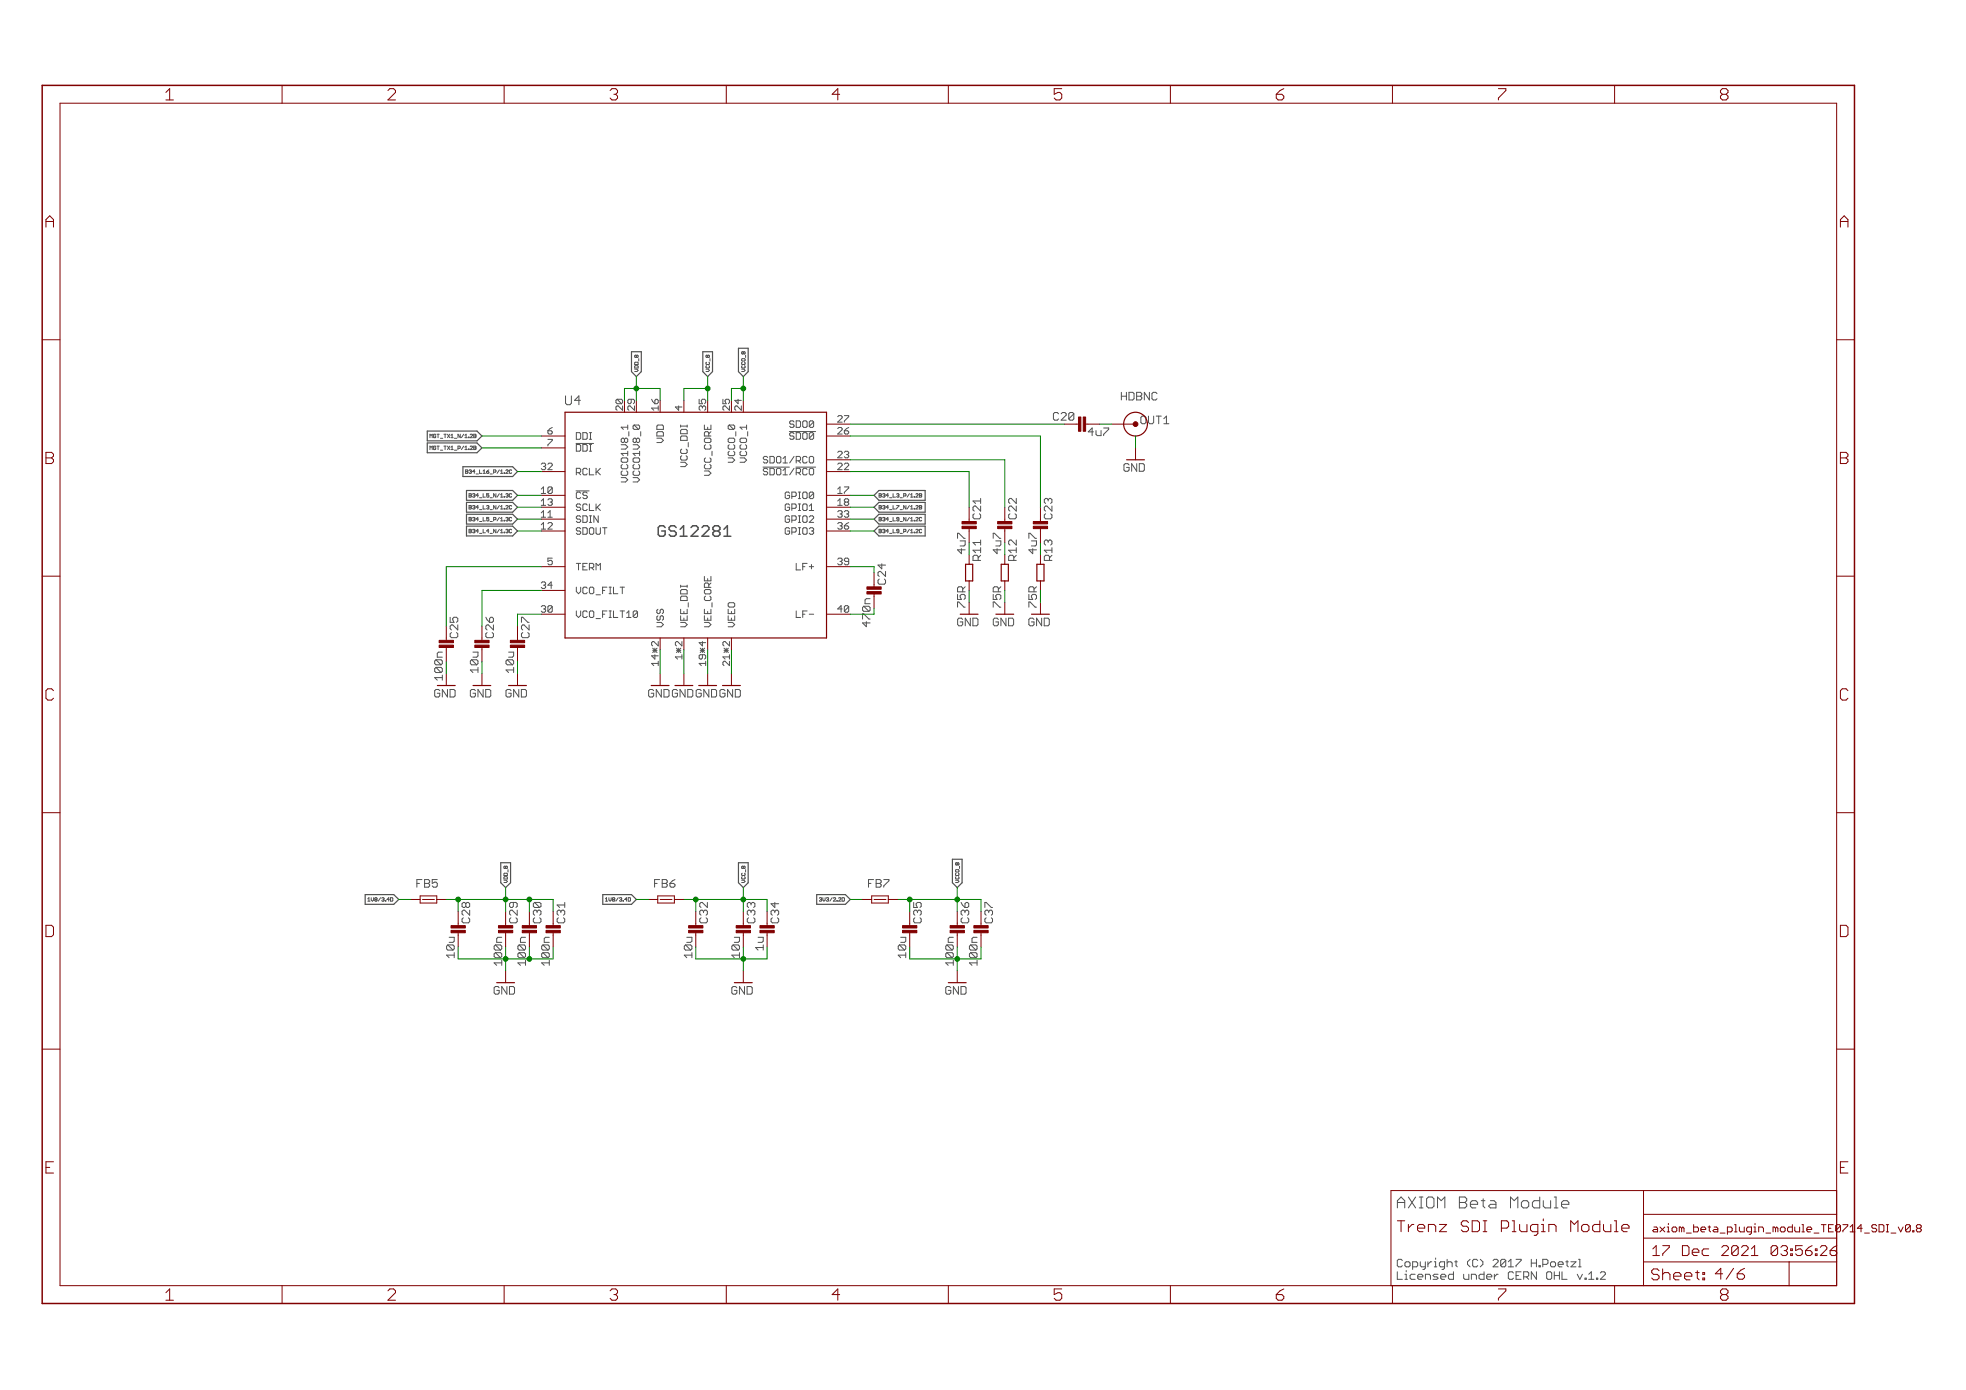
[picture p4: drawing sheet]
<svg xmlns="http://www.w3.org/2000/svg" width="420mm" height="297mm" viewBox="0 0 420 297" stroke-linecap="round" stroke-linejoin="round" font-family="sans-serif">
<g fill="none" stroke="#505050" stroke-width=".21">
<path d="M135.6 77.5l.6-.1 .2 .5h-.8zM135.6 78.9h.5l.3 .2-.3 .3h-.5M135.6 78.3l.6-.2 .2 .5h-.8zM136 76l.1-.1 .3 .1-.2 .4-.2-.1M136 76l-.1-.1-.3 .1 .2 .4 .2-.1M136 76v.3M136.5 76.6v.6M150.9 78.9h.5l.2 .2-.2 .3h-.5M151 78.1l-.1 .2 .1 .3 .6-.1-.1-.4M151 77.4l-.1 .1 .1 .4h.5l.1-.1-.1-.4M151.2 76l-.1-.1-.2 .1 .1 .4 .2-.1M151.2 76l.2-.1 .2 .1-.1 .4-.3-.1"/>
<path d="M151.2 76v.3M151.7 76.6v.6M158.5 76.8l.6-.2 .1 .4-.6 .2zM158.5 78.9h.5l.2 .2-.2 .3h-.5M158.6 77.4l-.1 .1 .1 .4h.5l.1-.1-.1-.4M158.6 78.1l-.1 .2 .1 .3 .6-.1-.1-.4M158.9 75.3h-.4l.1 .3 .3-.1M158.9 75.3h.3l-.1 .3-.2-.1M158.9 75.3v.2M159.3 75.9v.5M91.9 93.5v-.7l.2 .2 .3-.2v.7M91.9 96.1v-.8l.2 .3 .3-.3v.8"/>
<path d="M93.1 92.9l-.1-.1-.4 .1 .2 .6 .3-.1v-.2h-.2M93.1 95.5l-.1-.2-.4 .2 .2 .6 .3-.2v-.2h-.2M93.4 92.8h.5M93.4 95.3h.5M115.7 99.2l.2-.2h.5l.2 .2-.2 .5M116.1 99.7h.3M116.4 99.7l.2 .2-.2 .5h-.5l-.2-.3M117.1 93.9h.9M117.1 92.1v.4l.2 .3h.5l.2-.3M117.1 92.1h.7l.2 .2M118 91.4l-.9 .7M118 94.1l-.9 1v.2"/>
<path d="M120.9 84.6v1.6l.3 .3h.6M123.1 94.8h3.8M124.1 92.7l-.2-.2h-.7v1.4h.7l.2-.3M124.1 95.2l-.2-.2h-.7v1.4h.7l.2-.2M131.6 85.6l.3-.3 .9 1h-.9l-.3-.3zM131.9 87.7l-.3-.3v-.4l.3-.3h.2l1 1M131.9 85.3h.9M132.8 96h.9M132.8 95h.9M133 99.3l-.2 .2v.4l.2 .3h.9M133.5 93.9l-.3-.3-.4 .3v.4l.2 .3 .5-.3M133.9 97.9h-.9l-.2 .2v.5l.2 .2h.9"/>
<path d="M134.2 91.3h-1.4l.4 .5M134.2 96.9h-1.4l.4 .5M134.6 86.7l1 1M139.3 85.3l.7 1M140.4 94.6h.9M140.4 93.6h.9M140.7 87.2h-1.4l.4 .5M141.5 92.2h-.9l-.2 .3v.7h1.4M141.5 90.8h-.9l-.2 .3v.7h1.4M145.5 90.8v.5M145.5 99.7h.9M145.5 98.8h.9"/>
<path d="M145.5 91.1h1.4M145.7 96l-.2 .2v.5l.2 .2h.9M145.7 97.4l-.2 .2v.5l.2 .2h.9M145.7 87h-1.4l.7 .7M146.6 93.2h-.9l-.2 .2v.7h1.4M146.6 91.8h-.9l-.2 .2v.7h1.4M149.4 85.3v1h.7l-.2-.5 .2-.5M150.1 87l-.2-.3-.5 .3v.4l.2 .3M150.5 90.8v1h1.4M150.8 97.9l-.3 .2v.5l.3 .2h.9M150.8 95l-.3 .3v.4l.3 .3h.9M150.8 99.3l-.3 .2v.4l.3 .3h.9"/>
<path d="M151.2 92.2h-.4l-.3 .3v.7h1.4M151.7 93.6h-.9l-.3 .3v.4l.3 .3h.9M154.5 85.3v1h.7l-.2-.5 .2-.5M154.7 87.7l-.2-.3v-.4l.2-.3h.3l.9 1M155.6 97.9h.9M155.6 98.8h.9M155.9 90.8l.9 1h-.9l-.3-.3v-.4zM155.9 90.8h.9M155.9 95l-.3 .3v.4l.3 .3h.9M155.9 96.4l-.3 .3v.4l.3 .3h.9M156.8 93.6h-.9l-.3 .3v.4l.3 .3h.9M157 85.6h1.4"/>
<path d="M157.5 86.7l.9 1M163.1 99.8h5.6M163.1 98.7l.3 .2h.4M163.8 97.5h-.4l-.3 .3 .3 .4h.4M168.7 92.2h5.6M168.8 93.6l.2 .3h.5M168.8 91.1l.2 .2h.5M169.5 92.5h-.5l-.2 .2v.2l.2 .3h.5M169.5 89.9h-.5l-.2 .3 .2 .4h.5M170.1 99.8h4.2M179 91.6l.3-.2h.4l.3 .2M179 89l.3-.2h.4l.3 .2"/>
<path d="M179 99.2l.3-.2h.4l.3 .2M179 96.7l.3-.3h.4l.3 .3M180 91.8l-1 1h1M180 89.3l-1 .9h1M180 96.9l-1 .9h1M180 99.4l-1 1h1M226 88.2h-.6l-.3 .2v1.1l.3 .3h.6M233.4 91.5l-.8 .8h1.1M240.7 99.9h.6M241 99.1h-.5l-.3 .3v1l.3 .3h.5M244.6 88.9h-.5l-.3 .3v1.1l.3 .3h.5M99.5 100.8h.4"/>
<path d="M99.5 100.4l.5 .1-.1 .7h-.4zM100.2 100.5l.4-.1v.4M100.2 113.5h.4M100.2 105.9h.4M100.2 108.4h.4M100.2 110.9h.4M100.2 105.5l.5 .1-.1 .6h-.4zM100.2 108l.5 .2-.1 .6h-.4zM100.2 110.6l.5 .1-.1 .6h-.4zM100.2 113.1l.5 .1-.1 .7h-.4zM100.5 100.8h.1M100.6 100.8v.4l-.4-.2"/>
<path d="M101 108.2l.4-.2 .1 .2-.1 .2M101 105.6l.4-.1 .1 .1-.1 .3M101 110.7l.4-.1 .1 .1-.1 .2M101 113.2l.4-.1 .1 .1-.1 .3M101.2 113.5h.2M101.2 105.9h.2M101.2 108.4h.2M101.2 110.9h.2M101.4 105.9l.1 .1-.1 .2-.4-.1M101.4 108.4l.1 .1-.1 .3-.4-.2M101.4 110.9l.1 .2-.1 .2-.4-.1M101.4 113.5l.1 .1-.1 .3-.4-.2"/>
<path d="M101.5 100.8h-.5l.4-.4v.8M102.2 113.5h-.5l.4-.4v.8M102.2 105.9h-.5l.4-.4v.7M102.2 108.4h-.5l.4-.4v.8M102.2 110.9h-.5l.4-.3v.7M115.7 104.5l.4-.4v1.4M115.7 107.1l.4-.5v1.4M115.7 109.6l.4-.5v1.4M115.7 112.1l.4-.4v1.4M115.7 105.5h.9M115.7 113.1h.9M115.7 108h.9"/>
<path d="M115.7 110.5h.9M118 119.3h-.9v.7l.5-.3 .4 .3M123.1 104.9h2.8M123.2 113.9l.2 .3h.5l.2-.3M123.2 108.9l.2 .2h.5l.2-.2M123.2 111.4l.2 .2h.5l.2-.2M123.6 101l.5 .5M124.1 100.3l-.2-.2h-.7v1.4M124.1 105.4l-.2-.2h-.5l-.2 .2v.9l.2 .3h.5l.2-.3M124.1 107.9l-.2-.2h-.5l-.2 .2 .2 .5h.5l.2 .2M124.1 110.5l-.2-.3h-.5l-.2 .3 .2 .4h.5l.2 .3M124.1 113l-.2-.2h-.5l-.2 .2 .2 .5h.5l.2 .2"/>
<path d="M124.1 100.8l-.2 .2h-.7M132.8 103h.9M132.8 102.1h.9M133 100.6l-.2 .3v.4l.2 .3h.9M150.5 101.6h1M150.5 100.6h1M163.1 101.2l.3 .3h.4M163.8 100.1h-.4l-.3 .2 .3 .5h.4M168.3 113.5h.4M168.3 105.9h.4M168.3 108.4h.4M168.3 110.9h.4"/>
<path d="M168.7 113l-.2-.2h-.5l-.2 .2v.9l.2 .3h.5l.2-.3M168.7 105.4l-.2-.2h-.5l-.2 .2v.9l.2 .3h.5l.2-.3M168.7 107.9l-.2-.2h-.5l-.2 .2v1l.2 .2h.5l.2-.2M168.7 110.5l-.2-.3h-.5l-.2 .3v.9l.2 .2h.5l.2-.2M179 105.5h1M179 111.9l.3-.2h.4l.3 .2M179 112.8l.3 .3h.4l.3-.3M179 104.5l.5-.4v1.4M179 107.1l.5-.5v1.4M179 108h1M179 109.4l.3-.3h.4l.3 .3M179 110.3l.3 .2h.4l.3-.2"/>
<path d="M179 119.5l.3-.2h.4l.3 .2M179.5 112.4h.2M179.5 109.8h.2M179.5 120h.2M179.7 112.4l.3 .2M179.7 109.8l.3 .3M179.7 120l.3 .2M180 112.1l-.3 .3M180 109.6l-.3 .2M180 119.7l-.3 .3M187.9 113.1l.5 .1-.2 .7h-.3zM187.9 113.5h.3"/>
<path d="M187.9 105.9h.3M187.9 108.4h.3M187.9 110.9h.3M187.9 105.5l.5 .1-.2 .6h-.3zM187.9 108l.5 .2-.2 .6h-.3zM187.9 110.6l.5 .1-.2 .6h-.3zM188.6 113.2l.1-.1 .4 .1M188.6 110.7l.1-.1 .4 .1M188.6 105.6l.1-.1 .4 .1M188.6 106.1l.1 .1 .4-.1M188.6 108.2l.1-.2 .4 .2M188.6 108.6l.1 .2 .4-.2"/>
<path d="M188.6 111.2l.1 .1 .4-.1M188.6 113.7l.1 .2 .4-.2M188.9 113.5h.1M188.9 105.9h.1M188.9 108.4h.1M188.9 110.9h.1M189 105.9l.1 .1M189 108.4l.1 .1M189 110.9l.1 .2M189 113.5l.1 .1M189.1 105.7l-.1 .2M189.1 108.3l-.1 .1"/>
<path d="M189.1 110.8l-.1 .1M189.1 113.4l-.1 .1M204.6 115v-1h.3l1.1 1M206.3 117.5h-1.7l.9 .8M207.9 118.9v.9h1.7M207.9 117.6h1.7M207.9 115.9h1.7M208.2 109.8l-.3 .2v.6l.3 .3h1.1M208.5 108.1h-.3l-.3 .3v.6l.3 .2M209.6 107.1h-1.7l.6 .5M212.3 115v-1h.2l1.1 1M213.9 117.5h-1.6l.8 .8"/>
<path d="M215.6 118.9v.9h1.6M215.6 117.6h1.6M215.8 109.8l-.2 .2v.6l.2 .3h1.1M216.1 106.5h-.3l-.2 .3v.5l.2 .3M216.1 108.1h-.3l-.2 .3v.6l.2 .2M219.9 115v-1h.3l1 1M221.5 117.5h-1.6l.8 .8M223.2 118.9v.9h1.6M223.2 117.6h1.6M223.5 109.8l-.3 .2v.6l.3 .3h1M223.7 106.5h-.2l-.3 .3v.5l.3 .3M223.7 108.1h-.2l-.3 .3v.6l.3 .2"/>
<path d="M96.2 131.9v1.1h.8M96.5 135.2l-.3 .2v.6l.3 .3h1.1M96.8 133.5h-.3l-.3 .3v.5l.3 .3M103.8 131.9l.8 1.1M104.1 135.2l-.3 .2v.6l.3 .3h1.1M104.4 133.5h-.3l-.3 .3v.5l.3 .3M111.4 133v-1.1h.3l1.1 1.1M111.7 135.2l-.3 .2v.6l.3 .3h1.1M112 133.5h-.3l-.3 .3v.5l.3 .3M115.7 129.7l.2-.3h.5l.2 .3-.2 .4M115.7 124.6l.2-.2h.5l.2 .2-.2 .5M116.1 130.1h.3"/>
<path d="M116.1 125.1h.3M116.4 125.1l.2 .2-.2 .5h-.5l-.2-.3M116.4 130.1l.2 .3-.2 .4h-.5l-.2-.2M117.1 120.5l.2 .2h.5l.2-.2M123.2 125.5v.9l.4 .5 .5-.5M123.2 130.6v.9l.4 .5 .5-.5M123.2 120.4h.9M123.6 120.4v1.4M139.5 138l-.2-.2v-.5l.2-.2h.2l1 .9M139.5 138.5l.9 .9M139.5 139h.9M140.4 133.9h.9"/>
<path d="M140.4 133h.9M140.4 138.5l-.9 .9M140.6 130.2l-.2 .2v.5l.2 .2 .5-.2M140.6 131.6l-.2 .2v.5l.2 .2 .5-.2M144.6 139h.9M144.6 138l-.3-.2v-.5l.3-.2h.2l.9 .9M144.6 138.5l.9 .9M145.5 133.9h.9M145.5 133h.9M145.5 131.6v.9h1.4M145.5 130.2v.9h1.4M145.5 125.1v.4"/>
<path d="M145.5 125.3h1.4M145.5 138.5l-.9 .9M146.6 126h-.9l-.2 .2v.7h1.4M146.6 127.4h-.9l-.2 .2v.7h1.4M149.6 139h1M149.6 138.5l1 .9M150.5 133.9h1M150.5 133h1M150.5 131.6v.9h1.4M150.5 130.2v.9h1.4M150.5 123.2v.9h1.4M150.6 139.9h-1l-.2 .2v.5l.2 .2 .5-.2"/>
<path d="M150.6 138.5l-1 .9M150.8 127.4l-.3 .2v.5l.3 .2h.9M150.8 137.3h-1.4l.7 .7M151.2 124.6h-.4l-.3 .2v.7h1.4M151.7 126h-.9l-.3 .2v.5l.3 .2h.9M154.7 139h1M154.7 138l-.2-.2v-.5l.2-.2h.3l.9 .9M154.7 138.5l1 .9M155.6 133.9h.9M155.6 133h.9M155.6 131.6v.9h1.4M155.6 130.2v.9h1.4"/>
<path d="M155.7 138.5l-1 .9M156.8 128.8h-.9l-.3 .2v.5l.3 .2h.9M170.2 120.4v1.4h.9M170.2 130.6v1.4h.9M171.6 131.3h.4M172.5 130.6h-.9v1.4M173 131.3h.9M179 120.5l.3 .2h.4l.3-.2M180 130.1h-1l.7-.7v1.4M184.3 132.3v-1.1h.3l1.1 1.1M184.6 129.6l1.1 1h-1.1l-.3-.2v-.6zM184.6 129.6h1.1"/>
<path d="M185.9 133.1h-1.6l.8 .8M187.9 123.7l-.3 .3v.6l.3 .2h1.1M188.2 122.1h-.3l-.3 .3v.5l.3 .3M189.3 120.8h-1.7l.8 .8M204.6 127v1.1h.9M204.6 129.8v-1.1h.3l1.1 1.1M205.2 132.9h.5M205.5 125.4h-.6l-.3 .3v.8h1.7M205.5 132.1h-.6l-.2 .3v1.1l.2 .2h.6M212.3 129.8v-1.1h.2l1.1 1.1M212.3 127v1.1h.8M212.5 132.1h.6"/>
<path d="M212.5 133.7h.6M212.8 132.9h.6M213.1 125.4h-.6l-.2 .3v.8h1.6M219.9 129.8v-1.1h.3l1 1.1M219.9 127v1.1h.8M220.2 132.1h.5M220.2 133.7h.5M220.4 132.9h.6M220.7 125.4h-.5l-.3 .3v.8h1.6M92.9 141.3l.3-.3 1.1 1.1h-1.1l-.3-.3zM92.9 142.9l.3-.3 1.1 1.1h-1.1l-.3-.3zM93.2 141h1.1"/>
<path d="M93.2 142.6h1.1M93.5 148.1h.5M93.7 147.3h-.5l-.3 .3v1.1l.3 .2h.5M94.5 144.8h-1.6l.6 .6M100.5 141.3l.3-.3 1.1 1.1h-1.1l-.3-.3zM100.5 148.7l.3 .2h.5M100.8 141h1.1M101.1 148.1h.5M101.3 147.3h-.5l-.3 .3M102.2 143.2h-1.7l.6 .5M108.1 141.3l.3-.3 1.1 1.1h-1.1l-.3-.3zM108.1 148.7l.3 .2h.6"/>
<path d="M108.4 141h1.1M108.7 148.1h.5M109 147.3h-.6l-.3 .3M109.8 143.2h-1.7l.6 .5M139.2 148.1h.5M139.4 147.3h-.5l-.3 .3v1.1l.3 .2h.5M140.7 141.8h-1.4l.4 .4M140.7 140.1h-1.4l.7 .7M145.7 140.4h-1.4l.5 .4M150.8 141.8h-1.4l.5 .4M154.7 142.2l-.2-.2v-.5l.2-.2h.3l.9 .9M155.9 140.4h-1.4l.5 .4"/>
<path d="M78.6 192.6h.5M78.6 192.1l.2-.3v.8M79.3 191.8v.5l.3 .3 .2-.3v-.5M80.2 191.8l-.1 .2 .1 .6M89.1 188.8h.5M90.2 188h-1.1v1.6M99 196.1l-.3 .3v.5l.3 .3h1.1M99.3 194.5h-.3l-.3 .3v.5l.3 .3M99.3 192.8h-.3l-.3 .3v.6l.3 .2h.3M107.7 187.5l.6-.2 .1 .5h-.7zM107.7 188.1h.5l.2 .2-.2 .3h-.5M107.7 186.7l.6-.1 .1 .5h-.7z"/>
<path d="M108.1 185.2l.1-.1 .2 .1-.1 .4-.2-.1M108.1 185.2l-.2-.1-.2 .1 .1 .4 .3-.1M108.1 185.2v.3M108.6 185.8v.6M109.2 196.1l-.3 .3v.5l.3 .3h1.1M109.5 194.5h-.3l-.3 .3v.5l.3 .3M110.3 192.8h-1.1l-.3 .3v.6l.3 .2h.3M114 193.1l.3-.3 1 1.1h-1l-.3-.2zM114.3 196.1l-.3 .3v.5l.3 .3h1M114.3 192.8h1M114.5 194.5h-.2l-.3 .3v.5l.3 .3M119.3 196.1l-.2 .3v.5l.2 .3h1.1"/>
<path d="M119.6 194.5h-.3l-.2 .3v.5l.2 .3M120.7 193.4h-1.6l.5 .5M129.4 192.6h.5M129.4 192.1l.2-.3v.8M130.1 191.8v.5l.3 .3 .2-.3v-.5M131 191.8l-.1 .2 .1 .6M139.9 188.8h.5M141 188h-1.1v1.6M149.8 196.1l-.3 .3v.5l.3 .3h1.1M150.1 194.5h-.3l-.3 .3v.5l.3 .3M150.1 192.8h-.3l-.3 .3v.6l.3 .2M158.5 188.1h.5l.2 .2-.2 .3h-.5"/>
<path d="M158.6 187.3l-.1 .2 .1 .3 .6-.1-.1-.4M158.6 186.6l-.1 .1 .1 .4h.5l.1-.1-.1-.4M158.9 185.2l-.2-.1-.2 .1 .1 .4 .3-.1M158.9 185.2l.1-.1 .2 .1-.1 .4-.2-.1M158.9 185.2v.3M159.3 185.8v.6M160 196.1l-.3 .3v.5l.3 .3h1.1M160.2 194.5h-.2l-.3 .3v.5l.3 .3M160.2 192.8h-.2l-.3 .3v.6l.3 .2M165.1 196.1l-.3 .3v.5l.3 .3h1M165.3 194.5h-.2l-.3 .3v.5l.3 .3M166.4 193.1h-1.6l.8 .8"/>
<path d="M175.1 192l.4-.2 .1 .2-.1 .2M175.3 192.2h.2M175.5 192.2l.1 .1-.1 .3-.4-.2M175.9 191.8v.5l.2 .3 .2-.3v-.5M176.6 192.4l.1 .2M176.7 191.8l-.1 .2M185.6 188.8h.5M186.7 188h-1.1v1.6M195.3 192.8v1.1h.8M195.5 196.1l-.2 .3v.5l.2 .3h1.1M195.8 194.5h-.3l-.2 .3v.5l.2 .3M204.2 188.1h.5l.2 .2-.2 .3h-.5"/>
<path d="M204.3 187.3v.5h.5v-.5M204.3 186.6v.5h.5v-.5M204.3 185.8h.5l.1 .4-.6 .2zM204.6 184.5l-.2-.1-.2 .1 .1 .3 .3-.1M204.6 184.5l.1-.1 .2 .1-.1 .3-.2-.1M204.6 184.5v.2M205.1 185.1v.5M205.4 192.8l.3 .6 .5 .5M205.7 196.1l-.3 .3v.5l.3 .3h1.1M206 194.5h-.3l-.3 .3v.5l.3 .3M210.5 193.9v-1.1h.3l1.1 1.1M210.8 196.1l-.3 .3v.5l.3 .3h1.1"/>
<path d="M211 194.5h-.2l-.3 .3v.5l.3 .3M95.4 202.2l.3-.3 1.1 1.1h-1.1l-.3-.2zM95.7 201.9h1.1M97.1 204.1h-1.7l.6 .6M105.6 203.9l.3-.3 1.1 1.1h-1.1l-.3-.3zM105.6 202.2l.3-.3 1.1 1.1h-1.1l-.3-.2zM105.9 203.6h1.1M105.9 201.9h1.1M106.2 211.6h.5M106.4 210.8h-.5l-.3 .3v1.1l.3 .2h.5M107.2 205.8h-1.6l.6 .5M110.7 203.9l.3-.3 1 1.1h-1l-.3-.3z"/>
<path d="M110.7 202.2l.3-.3 1 1.1h-1l-.3-.2zM111 203.6h1M111 201.9h1M112.3 205.8h-1.6l.5 .5M115.8 203.9l.2-.3 1.1 1.1h-1.1l-.2-.3zM115.8 202.2l.2-.3 1.1 1.1h-1.1l-.2-.2zM116 203.6h1.1M116 201.9h1.1M117.4 205.8h-1.6l.5 .5M146.2 202.2l.3-.3 1.1 1.1h-1.1l-.3-.2zM146.5 201.9h1.1M147.9 204.1h-1.7l.6 .6"/>
<path d="M156.4 202.2l.3-.3 1.1 1.1h-1.1l-.3-.2zM156.7 201.9h1.1M156.9 211.6h.6M157.2 210.8h-.5l-.3 .3v1.1l.3 .2h.5M158 204.1h-1.6l.5 .6M163.1 202.5h-1.6l.5 .5M192.2 201.9l1.1 1.1h-1.1l-.2-.2v-.6zM192.2 201.9h1.1M193.6 204.1h-1.6l.5 .6M202.4 203.6l1.1 1.1h-1.1l-.3-.3v-.5zM202.4 201.9l1.1 1.1h-1.1l-.3-.2v-.6zM202.4 203.6h1.1"/>
<path d="M202.4 201.9h1.1M202.6 211.6h.6M202.9 210.8h-.5l-.3 .3v1.1l.3 .2h.5M203.7 205.8h-1.6l.5 .5M207.2 202.2l.3-.3 1.1 1.1h-1.1l-.3-.2zM207.5 203.6l1.1 1.1h-1.1l-.3-.3v-.5zM207.5 203.6h1.1M207.5 201.9h1.1M208.8 205.8h-1.6l.5 .5M298.6 257h1.6M299.4 255.8l-.8 .8v1.5M298.6 271.8v1.6h1.1"/>
<path d="M299.4 269.1h-.5l-.3 .3v1.1l.3 .2h.5M335.7 269.6h1.1l-1.1 1.1M337.4 269.1h.2v1.6M341.2 273.1h.3v.3h-.3zM342 272l.3-.2h.5l.3 .2v.3l-1.1 1.1h1.1"/>
</g>
<path d="M141 112.4l-.3 .3v1.5l.3 .4" fill="none" stroke="#505050" stroke-width=".32"/>
<g fill="none" stroke="#505050" stroke-width=".25">
<path d="M135 75.2h2.1v4.2l-1.1 1.1-1-1.1zM150.2 75.2h2.1v4.2l-1.1 1.1-1-1.1zM157.8 74.4h2.1v5l-1 1.1-1.1-1.1zM103 93.2l-1.1-1.1h-10.6v2.1h10.6M103 95.7l-1.1-1h-10.6v2.1h10.6M110.6 105.9l-1-1.1h-9.9v2.1h9.9M110.6 108.4l-1-1h-9.9v2.1h9.9M110.6 110.9l-1-1h-9.9v2.1h9.9M110.6 113.5l-1-1.1h-9.9v2.1h9.9M110.6 100.8l-1-1.1h-10.7v2.1h10.7M186.8 105.9l1-1.1h9.9v2.1h-9.9zM186.8 108.4l1-1h9.9v2.1h-9.9z"/>
<path d="M186.8 110.9l1-1h9.9v2.1h-9.9zM186.8 113.5l1-1.1h9.9v2.1h-9.9zM78 191.2h6.2l1 1-1 1.1h-6.2zM107 184.4h2.1v4.2l-1 1.1-1.1-1.1zM128.8 191.2h6.2l1 1-1 1.1h-6.2zM157.8 184.4h2.1v4.2l-1 1.1-1.1-1.1zM174.5 191.2h6.2l1 1-1 1.1h-6.2zM203.5 183.6h2.1v5l-1 1.1-1.1-1.1z"/>
</g>
<g fill="none" stroke="#800000" stroke-width=".21">
<path d="M36.3 18.9l-.8 .8M60.3 18.2v3.9M84.1 18.9h-.8l-.4 .4M84.5 19.7l-1.6 1.7h1.6M107.7 18.2v3.9M131.6 18.9h-.8l-.4 .4M155.2 18.2v3.9M179 18.9l-1.2 1.3h1.7M202.7 18.2v3.9M226.9 18.9h-1.6v1.3l.8-.5M250.1 18.2v3.9M273.6 19.3l-.8 .9"/>
<path d="M297.6 18.2v3.9M320.2 18.9h1.6M321.8 19.3l-1.6 1.7v.4M345.1 18.2v3.9M368.9 18.9h-.8l-.4 .4v.4l.4 .5M12.8 22.1h379.7v252.6h-379.7zM35.5 21.4h1.6M130.4 21l.4 .4h.8M225.3 21l.4 .4h.8M272.8 20.2v.8l.4 .4h.8M272.8 20.2h1.2M368.1 20.2l-.4 .4v.4l.4 .4h.8"/>
<path d="M368.1 20.2h.8M9.8 47.3h1.6M10.6 46.1l-.8 .8v1.6M393.3 47.3h1.6M394.1 46.1l-.8 .8v1.6M9 72.6h3.8M392.5 72.6h3.8M9.8 97.9h1.2M11 96.7h-1.2v2.4h1.2M115.7 93.2h5.1M115.7 95.7h5.1M146.2 85.6v2.5"/>
<path d="M176.6 93.2h5.1M176.6 90.6h5.1M176.6 98.3h5.1M232 90.6h3.1M237.6 90.6h5.1M242.7 95.7v2.6M393.3 97.9h1.2M394.5 96.7h-1.2v2.4h1.2M115.7 105.9h5.1M115.7 100.8h5.1M115.7 113.5h5.1M115.7 108.4h5.1"/>
<path d="M115.7 110.9h5.1M176.6 105.9h5.1M176.6 100.8h5.1M176.6 113.5h5.1M176.6 108.4h5.1M176.6 110.9h5.1M207.1 108.4v3M207.1 118.6v2M214.7 108.4v3M214.7 118.6v2M222.4 108.4v3M222.4 118.6v2"/>
<path d="M9 123.1h3.8M95.4 133.8v3M103 133.8v3M110.6 133.8v3M115.7 121.1h5.1M115.7 131.3h5.1M115.7 126.2h5.1M176.6 121.1h5.1M176.6 131.3h5.1M186.8 122.4v3M207.1 128.7v2.6M214.7 128.7v2.6"/>
<path d="M222.4 128.7v2.6M392.5 123.1h3.8M10.2 147.2l-.4 .4v1.6l.4 .4M95.4 144v2.5M103 144v2.5M110.6 144v2.5M141.1 144v2.5M146.2 144v2.5M151.2 144v2.5M156.3 144v2.5M393.7 147.2l-.4 .4v1.6l.4 .4M9 173.7h3.8"/>
<path d="M392.5 173.7h3.8M11 197.7h-1.2v2.5h1.2M87.8 192.2h2M89.8 191.5h3.5v1.5h-3.5zM90.3 192.2h2.5M93.3 192.2h2.1M97.9 194.8v3M108.1 194.8v3M113.1 194.8v3M118.2 194.8v3M138.5 192.2h2.1M140.6 191.5h3.5v1.5h-3.5z"/>
<path d="M141.1 192.2h2.5M144.1 192.2h2.1M148.7 194.8v3M158.9 194.8v3M163.9 194.8v3M184.3 192.2h2M186.3 191.5h3.5v1.5h-3.5zM186.8 192.2h2.5M189.8 192.2h2.1M194.4 194.8v3M204.6 194.8v3M209.7 194.8v3"/>
<path d="M394.5 197.7h-1.2v2.5h1.2M108.1 207.5v2.5M158.9 207.5v2.5M204.6 207.5v2.5M9 224.2h3.8M392.5 224.2h3.8M9.8 249.5h.8M11.4 248.3h-1.6v2.4h1.6M351.2 254.4v20.3M351.2 259.5h41.3M392.5 254.4h-95.2v20.3M393.3 249.5h.8"/>
<path d="M394.9 248.3h-1.6v2.4h1.6M35.5 277.9h1.6M36.3 275.4l-.8 .8M60.3 274.7v3.9M84.1 275.4h-.8l-.4 .4M84.5 276.2l-1.6 1.7h1.6M107.7 274.7v3.9M130.4 277.5l.4 .4h.8M131.6 275.4h-.8l-.4 .4M155.2 274.7v3.9M179 275.4l-1.2 1.2h1.7M202.7 274.7v3.9"/>
<path d="M225.3 277.5l.4 .4h.8M226.9 275.4h-1.6v1.2l.8-.4M250.1 274.7v3.9M272.8 276.6v.9l.4 .4h.8M272.8 276.6h1.2M273.6 275.8l-.8 .8M297.6 274.7v3.9M298.6 260.9h1.6M320.2 275.4h1.6M321.8 275.8l-1.6 1.7v.4M345 260.9h.4v2.3M345 263.2h.8"/>
<path d="M345.1 274.7v3.9M346.6 262.4h1.5v-.4l-.4-.3h-.7l-.4 .3v.8l.4 .4h.7M351.2 269.7h41.3M351.2 264.6h41.3M353 273.1l.4 .4h.8M353.2 268.3h1.4M353.5 262.2h.5M353.9 266.2l-.7 .7M354.2 271.2h-.8l-.4 .3v.4l.4 .4h.8M354.2 262.7h-.7l-.3 .3 .3 .2h.7M368.1 276.6l-.4 .5v.4l.4 .4h.8M368.1 276.6h.8"/>
<path d="M368.9 275.4h-.8l-.4 .4v.4l.4 .4M382.4 269.7v5M392.5 267.9l-.3 .4h-.7M392.5 266.2l-.7 .4-.7 .7h1.1l.3 .3M409.8 262.5l-.2 .2v.3l.2 .2h.5l.3-.2v-.3l-.3-.2M409.8 262.5l-.2-.3v-.2l.2-.3h.5l.3 .3v.2l-.3 .3M409.8 262.5h.5"/>
</g>
<path d="M9 18.2h387.3v260.4h-387.3z" fill="none" stroke="#800000" stroke-width=".32"/>
<g fill="none" stroke="#800000" stroke-width=".25">
<path d="M120.8 88.1h55.8v48.2h-55.8zM240.8 98.3h3.8M205.2 131.3h3.8M206.4 124.1v-3.5h1.5v3.5M212.8 131.3h3.8M214 124.1v-3.5h1.5v3.5M220.5 131.3h3.8M221.6 124.1v-3.5h1.5v3.5M93.5 146.5h3.8M101.1 146.5h3.8M108.7 146.5h3.8M139.2 146.5h3.8"/>
<path d="M106.2 210h3.8M157 210h3.8M202.7 210h3.8"/>
<circle cx="242.7" cy="90.6" r="2.54"/>
</g>
<g fill="#800000" stroke="#800000" stroke-width=".21">
<path d="M185.3 126.4h3v.5h-3z"/>
<path d="M185.3 125.4h3v.5h-3z"/>
<path d="M109.1 137.9h3v.5h-3z"/>
<path d="M109.1 136.8h3v.6h-3z"/>
<path d="M101.5 137.9h3v.5h-3z"/>
<path d="M101.5 136.8h3v.6h-3z"/>
<path d="M93.9 137.9h3v.5h-3z"/>
<path d="M93.9 136.8h3v.6h-3z"/>
<path d="M205.6 112.5h3v.5h-3z"/>
<path d="M205.6 111.4h3v.6h-3z"/>
<path d="M213.2 112.5h3.1v.5h-3.1z"/>
<path d="M213.2 111.4h3.1v.6h-3.1z"/>
<path d="M220.8 112.5h3.1v.5h-3.1z"/>
<path d="M220.8 111.4h3.1v.6h-3.1z"/>
<path d="M231.5 89.1h.5v3.1h-.5z"/>
<path d="M230.5 89.1h.5v3.1h-.5z"/>
<path d="M203.1 198.8h3v.5h-3z"/>
<path d="M203.1 197.8h3v.5h-3z"/>
<path d="M208.1 198.8h3.1v.5h-3.1z"/>
<path d="M208.1 197.8h3.1v.5h-3.1z"/>
<path d="M192.9 198.8h3v.5h-3z"/>
<path d="M192.9 197.8h3v.5h-3z"/>
<path d="M157.3 198.8h3.1v.5h-3.1z"/>
<path d="M157.3 197.8h3.1v.5h-3.1z"/>
<path d="M162.4 198.8h3.1v.5h-3.1z"/>
<path d="M162.4 197.8h3.1v.5h-3.1z"/>
<path d="M147.2 198.8h3v.5h-3z"/>
<path d="M147.2 197.8h3v.5h-3z"/>
<path d="M106.5 198.8h3.1v.5h-3.1z"/>
<path d="M106.5 197.8h3.1v.5h-3.1z"/>
<path d="M111.6 198.8h3.1v.5h-3.1z"/>
<path d="M111.6 197.8h3.1v.5h-3.1z"/>
<path d="M96.4 198.8h3v.5h-3z"/>
<path d="M96.4 197.8h3v.5h-3z"/>
<path d="M116.7 198.8h3v.5h-3z"/>
<path d="M116.7 197.8h3v.5h-3z"/>
</g>
<circle cx="242.7" cy="90.6" r=".51" fill="#800000" stroke="#800000" stroke-width=".21"/>
<g fill="none" stroke="#008000" stroke-width=".21">
<path d="M103 93.2h12.7M103 95.7h12.7M133.5 85.6v-2.6h7.6v2.6M136 80.5v5.1M151.2 80.5v5.1M151.2 83h-5v2.6M158.9 83h-2.6v2.6M158.9 80.5v5.1M181.7 98.3h33v10.1M181.7 93.2h40.7v15.2M181.7 90.6h45.7M242.7 93.2v2.5"/>
<path d="M110.6 100.8h5.1M110.6 105.9h5.1M110.6 108.4h5.1M110.6 110.9h5.1M110.6 113.5h5.1M181.7 100.8h25.4v7.6M181.7 105.9h5.1M181.7 108.4h5.1M181.7 110.9h5.1M181.7 113.5h5.1M115.7 131.3h-5.1v2.5M115.7 121.1h-20.3v12.7"/>
<path d="M115.7 126.2h-12.7v7.6M141.1 138.9v5.1M146.2 138.9v5.1M151.2 138.9v5.1M156.3 138.9v5.1M181.7 131.3h5.1M181.7 121.1h5.1v1.3M85.2 192.2h2.6M95.4 192.2h22.8v2.6M97.9 192.2v2.6M108.1 189.7v5.1M113.1 192.2v2.6"/>
<path d="M136 192.2h2.5M146.2 192.2h17.7v2.6M148.7 192.2v2.6M158.9 189.7v5.1M181.7 192.2h2.6M191.9 192.2h17.8v2.6M194.4 192.2v2.6M204.6 189.7v5.1M97.9 204.9h20.3M108.1 204.9v2.6M158.9 204.9v2.6M163.9 202.4v2.5h-15.2"/>
<path d="M194.4 204.9h15.3M204.6 204.9v2.6"/>
</g>
<g fill="#008000" stroke="#008000" stroke-width=".21">
<circle cx="158.9" cy="204.9" r=".51"/>
<circle cx="136" cy="83" r=".51"/>
<circle cx="108.1" cy="192.2" r=".51"/>
<circle cx="97.9" cy="192.2" r=".51"/>
<circle cx="113.1" cy="192.2" r=".51"/>
<circle cx="151.2" cy="83" r=".51"/>
<circle cx="158.9" cy="192.2" r=".51"/>
<circle cx="148.7" cy="192.2" r=".51"/>
<circle cx="158.9" cy="83" r=".51"/>
<circle cx="204.6" cy="192.2" r=".51"/>
<circle cx="194.4" cy="192.2" r=".51"/>
</g>
<g font-size="3.7" fill="#800000">
<text x="36.9" y="21.4">1</text>
<text x="84.4" y="21.4">2</text>
<text x="131.8" y="21.4">3</text>
<text x="179.3" y="21.4">4</text>
<text x="226.8" y="21.4">5</text>
<text x="274.2" y="21.4">6</text>
<text x="321.7" y="21.4">7</text>
<text x="369.1" y="21.4">8</text>
<text x="11.2" y="48.6">A</text>
<text x="394.7" y="48.6">A</text>
<text x="11.2" y="99.2">B</text>
<text x="394.7" y="99.2">B</text>
<text x="11.2" y="149.7">C</text>
<text x="394.7" y="149.7">C</text>
<text x="11" y="200.2">D</text>
<text x="394.5" y="200.2">D</text>
<text x="36.9" y="277.9">1</text>
<text x="84.4" y="277.9">2</text>
<text x="131.8" y="277.9">3</text>
<text x="179.3" y="277.9">4</text>
<text x="226.8" y="277.9">5</text>
<text x="274.2" y="277.9">6</text>
<text x="321.7" y="277.9">7</text>
<text x="369.1" y="277.9">8</text>
</g>
<g font-size="3.6" fill="#505050">
<text x="142" y="114.8">GS12281</text>
<text x="300.1" y="258.2">AXIOM Beta Module</text>
</g>
<g font-size="3.6" fill="#800000">
<text x="300.1" y="263.3">Trenz SDI Plugin Module</text>
<text x="354.4" y="273.6">Sheet: 4/6</text>
</g>
<g font-size="3.2" fill="#800000">
<text x="354.7" y="268.4">17 Dec 2021</text>
<text x="376.3" y="268.4">03:56:27</text>
</g>
<text font-size="2.9" fill="#505050" x="122.3" y="86.6">U4</text>
<g font-size="2.5" fill="#800000">
<text x="226.6" y="89.9">C20</text>
<text x="140.1" y="149">GNDGNDGNDGND</text>
<text x="164.7" y="203" transform="rotate(-90 164.7 203)">1u</text>
</g>
<g font-size="2.5" fill="#505050">
<text x="240.2" y="85.5">HDBNC</text>
<text x="244.9" y="90.6">OUT1</text>
<text x="241.7" y="100.8">GND</text>
<text x="211.2" y="110.9" transform="rotate(-90 211.2 110.9)">C21</text>
<text x="218.8" y="110.9" transform="rotate(-90 218.8 110.9)">C22</text>
<text x="226.4" y="110.9" transform="rotate(-90 226.4 110.9)">C23</text>
<text x="211.2" y="119.8" transform="rotate(-90 211.2 119.8)">R11</text>
<text x="218.8" y="119.8" transform="rotate(-90 218.8 119.8)">R12</text>
<text x="226.4" y="119.8" transform="rotate(-90 226.4 119.8)">R13</text>
<text x="190.9" y="124.9" transform="rotate(-90 190.9 124.9)">C24</text>
<text x="99.4" y="136.3" transform="rotate(-90 99.4 136.3)">C25</text>
<text x="107.1" y="136.3" transform="rotate(-90 107.1 136.3)">C26</text>
<text x="114.7" y="136.3" transform="rotate(-90 114.7 136.3)">C27</text>
<text x="206.1" y="133.8">GND</text>
<text x="213.7" y="133.8">GND</text>
<text x="221.3" y="133.8">GND</text>
<text x="94.4" y="149">GND</text>
<text x="102" y="149">GND</text>
<text x="109.6" y="149">GND</text>
<text x="90.5" y="189.7">FB5</text>
<text x="141.3" y="189.7">FB6</text>
<text x="187.1" y="189.7">FB7</text>
<text x="102" y="197.3" transform="rotate(-90 102 197.3)">C28</text>
<text x="112.1" y="197.3" transform="rotate(-90 112.1 197.3)">C29</text>
<text x="117.2" y="197.3" transform="rotate(-90 117.2 197.3)">C30</text>
<text x="122.3" y="197.3" transform="rotate(-90 122.3 197.3)">C31</text>
<text x="152.8" y="197.3" transform="rotate(-90 152.8 197.3)">C32</text>
<text x="162.9" y="197.3" transform="rotate(-90 162.9 197.3)">C33</text>
<text x="168" y="197.3" transform="rotate(-90 168 197.3)">C34</text>
<text x="198.5" y="197.3" transform="rotate(-90 198.5 197.3)">C35</text>
<text x="208.6" y="197.3" transform="rotate(-90 208.6 197.3)">C36</text>
<text x="213.7" y="197.3" transform="rotate(-90 213.7 197.3)">C37</text>
<text x="107.1" y="212.5">GND</text>
<text x="157.8" y="212.5">GND</text>
<text x="203.6" y="212.5">GND</text>
<text x="300.1" y="270.8">Copyright (C) 2017 H.Poetzl</text>
<text x="300.1" y="273.5">Licensed under CERN OHL v.1.2</text>
</g>
<g font-size="2.5" fill="#008000">
<text x="234" y="93.2">4u7</text>
<text x="207.9" y="118.2" transform="rotate(-90 207.9 118.2)">4u7</text>
<text x="215.5" y="118.2" transform="rotate(-90 215.5 118.2)">4u7</text>
<text x="223.1" y="118.2" transform="rotate(-90 223.1 118.2)">4u7</text>
<text x="207.9" y="129.8" transform="rotate(-90 207.9 129.8)">75R</text>
<text x="215.5" y="129.8" transform="rotate(-90 215.5 129.8)">75R</text>
<text x="223.1" y="129.8" transform="rotate(-90 223.1 129.8)">75R</text>
<text x="187.6" y="133.8" transform="rotate(-90 187.6 133.8)">470n</text>
<text x="103.7" y="143.6" transform="rotate(-90 103.7 143.6)">10u</text>
<text x="111.4" y="143.6" transform="rotate(-90 111.4 143.6)">10u</text>
<text x="96.1" y="145.2" transform="rotate(-90 96.1 145.2)">100n</text>
<text x="98.7" y="204.6" transform="rotate(-90 98.7 204.6)">10u</text>
<text x="108.8" y="206.2" transform="rotate(-90 108.8 206.2)">1</text>
<text x="108.8" y="204.6" transform="rotate(-90 108.8 204.6)">00n</text>
<text x="113.9" y="206.2" transform="rotate(-90 113.9 206.2)">1</text>
<text x="113.9" y="204.6" transform="rotate(-90 113.9 204.6)">00n</text>
<text x="119" y="206.2" transform="rotate(-90 119 206.2)">100n</text>
<text x="149.5" y="204.6" transform="rotate(-90 149.5 204.6)">10u</text>
<text x="159.6" y="204.6" transform="rotate(-90 159.6 204.6)">10u</text>
<text x="195.2" y="204.6" transform="rotate(-90 195.2 204.6)">10u</text>
<text x="205.3" y="206.2" transform="rotate(-90 205.3 206.2)">1</text>
<text x="205.3" y="204.6" transform="rotate(-90 205.3 204.6)">00n</text>
<text x="210.4" y="206.2" transform="rotate(-90 210.4 206.2)">100n</text>
</g>
<g font-size="2.3" fill="#800000">
<text x="354.7" y="263.3">axiom_beta_plugin_module_TE0714</text>
<text x="396.9" y="263.3">_SDI_v0.8</text>
</g>
<g font-size="2.1" fill="#800000">
<text x="134.6" y="87.7" transform="rotate(-90 134.6 87.7)">20</text>
<text x="137.2" y="87.7" transform="rotate(-90 137.2 87.7)">29</text>
<text x="142.3" y="87.7" transform="rotate(-90 142.3 87.7)">16</text>
<text x="152.4" y="87.7" transform="rotate(-90 152.4 87.7)">35</text>
<text x="157.5" y="87.7" transform="rotate(-90 157.5 87.7)">25</text>
<text x="160" y="87.7" transform="rotate(-90 160 87.7)">24</text>
<text x="142.3" y="141.8" transform="rotate(-90 142.3 141.8)">14*2</text>
<text x="147.3" y="140.5" transform="rotate(-90 147.3 140.5)">1*2</text>
<text x="152.4" y="141.8" transform="rotate(-90 152.4 141.8)">19*4</text>
<text x="157.5" y="141.8" transform="rotate(-90 157.5 141.8)">21*2</text>
</g>
<g font-size="2.1" fill="#505050">
<text x="147.3" y="87.7" transform="rotate(-90 147.3 87.7)">4</text>
<text x="118.6" y="92.8">6</text>
<text x="118.6" y="95.4">7</text>
<text x="124.6" y="93.9">DDI</text>
<text x="143.4" y="95.2" transform="rotate(-90 143.4 95.2)">VDD</text>
<text x="169.8" y="93.9">SDO0</text>
<text x="169.8" y="91.4">SDO0</text>
<text x="180.5" y="92.8">26</text>
<text x="180.5" y="90.3">27</text>
<text x="117.2" y="100.4">32</text>
<text x="124.6" y="96.5">DDI</text>
<text x="124.6" y="101.5">RCLK</text>
<text x="148.4" y="99.9" transform="rotate(-90 148.4 99.9)">VCC_DDI</text>
<text x="158.6" y="99" transform="rotate(-90 158.6 99)">VCCO_0</text>
<text x="161.1" y="99" transform="rotate(-90 161.1 99)">VCCO_1</text>
<text x="164.4" y="99">SDO1/RCO</text>
<text x="164.4" y="101.5">SDO1/RCO</text>
<text x="180.5" y="97.9">23</text>
<text x="180.5" y="100.4">22</text>
<text x="117.2" y="105.5">10</text>
<text x="124.6" y="106.6">CS</text>
<text x="135.7" y="103.2" transform="rotate(-90 135.7 103.2)">VCCO1V8_1</text>
<text x="153.5" y="102" transform="rotate(-90 153.5 102)">VCC_CORE</text>
<text x="169.2" y="106.6">GPIO0</text>
<text x="180.5" y="105.5">17</text>
<text x="117.2" y="110.6">11</text>
<text x="117.2" y="113.1">12</text>
<text x="117.2" y="108">13</text>
<text x="124.6" y="111.7">SDIN</text>
<text x="124.6" y="109.2">SCLK</text>
<text x="169.2" y="109.2">GPIO1</text>
<text x="169.2" y="111.7">GPIO2</text>
<text x="180.5" y="113.1">36</text>
<text x="180.5" y="108">18</text>
<text x="180.5" y="110.6">33</text>
<text x="124.6" y="114.2">SDOUT</text>
<text x="169.2" y="114.2">GPIO3</text>
<text x="117.2" y="125.8">34</text>
<text x="118.6" y="120.7">5</text>
<text x="124.6" y="121.9">TERM</text>
<text x="171.6" y="121.9">LF+</text>
<text x="180.5" y="120.7">39</text>
<text x="117.2" y="130.9">30</text>
<text x="124.6" y="126.9">VCO_FILT</text>
<text x="180.5" y="130.9">40</text>
<text x="124.6" y="132">VCO_FILT10</text>
<text x="143.4" y="134" transform="rotate(-90 143.4 134)">VSS</text>
<text x="148.4" y="134" transform="rotate(-90 148.4 134)">VEE_DDI</text>
<text x="153.5" y="134" transform="rotate(-90 153.5 134)">VEE_CORE</text>
<text x="158.6" y="134" transform="rotate(-90 158.6 134)">VEEO</text>
</g>
<g font-size="1.1" fill="#505050">
<text x="93.7" y="93.6">MGT_TX1_N/1.2B</text>
<text x="93.9" y="96.1">MGT_TX1_P/1.2B</text>
<text x="102" y="101.2">B34_L16_P/1.2C</text>
<text x="102.5" y="106.3">B34_L5_N/1.3C</text>
<text x="189.4" y="106.3">B34_L3_P/1.2B</text>
<text x="102.5" y="113.9">B34_L4_N/1.3C</text>
<text x="102.5" y="108.8">B34_L3_N/1.2C</text>
<text x="102.7" y="111.3">B34_L5_P/1.3C</text>
<text x="189.4" y="108.8">B34_L7_N/1.2B</text>
<text x="189.4" y="111.3">B34_L9_N/1.2C</text>
<text x="189.4" y="113.9">B34_L9_P/1.2C</text>
<text x="80.4" y="192.6">1V8/3.4D</text>
<text x="131.2" y="192.6">1V8/3.4D</text>
<text x="176.9" y="192.6">3V3/2.2D</text>
</g>
</svg>
